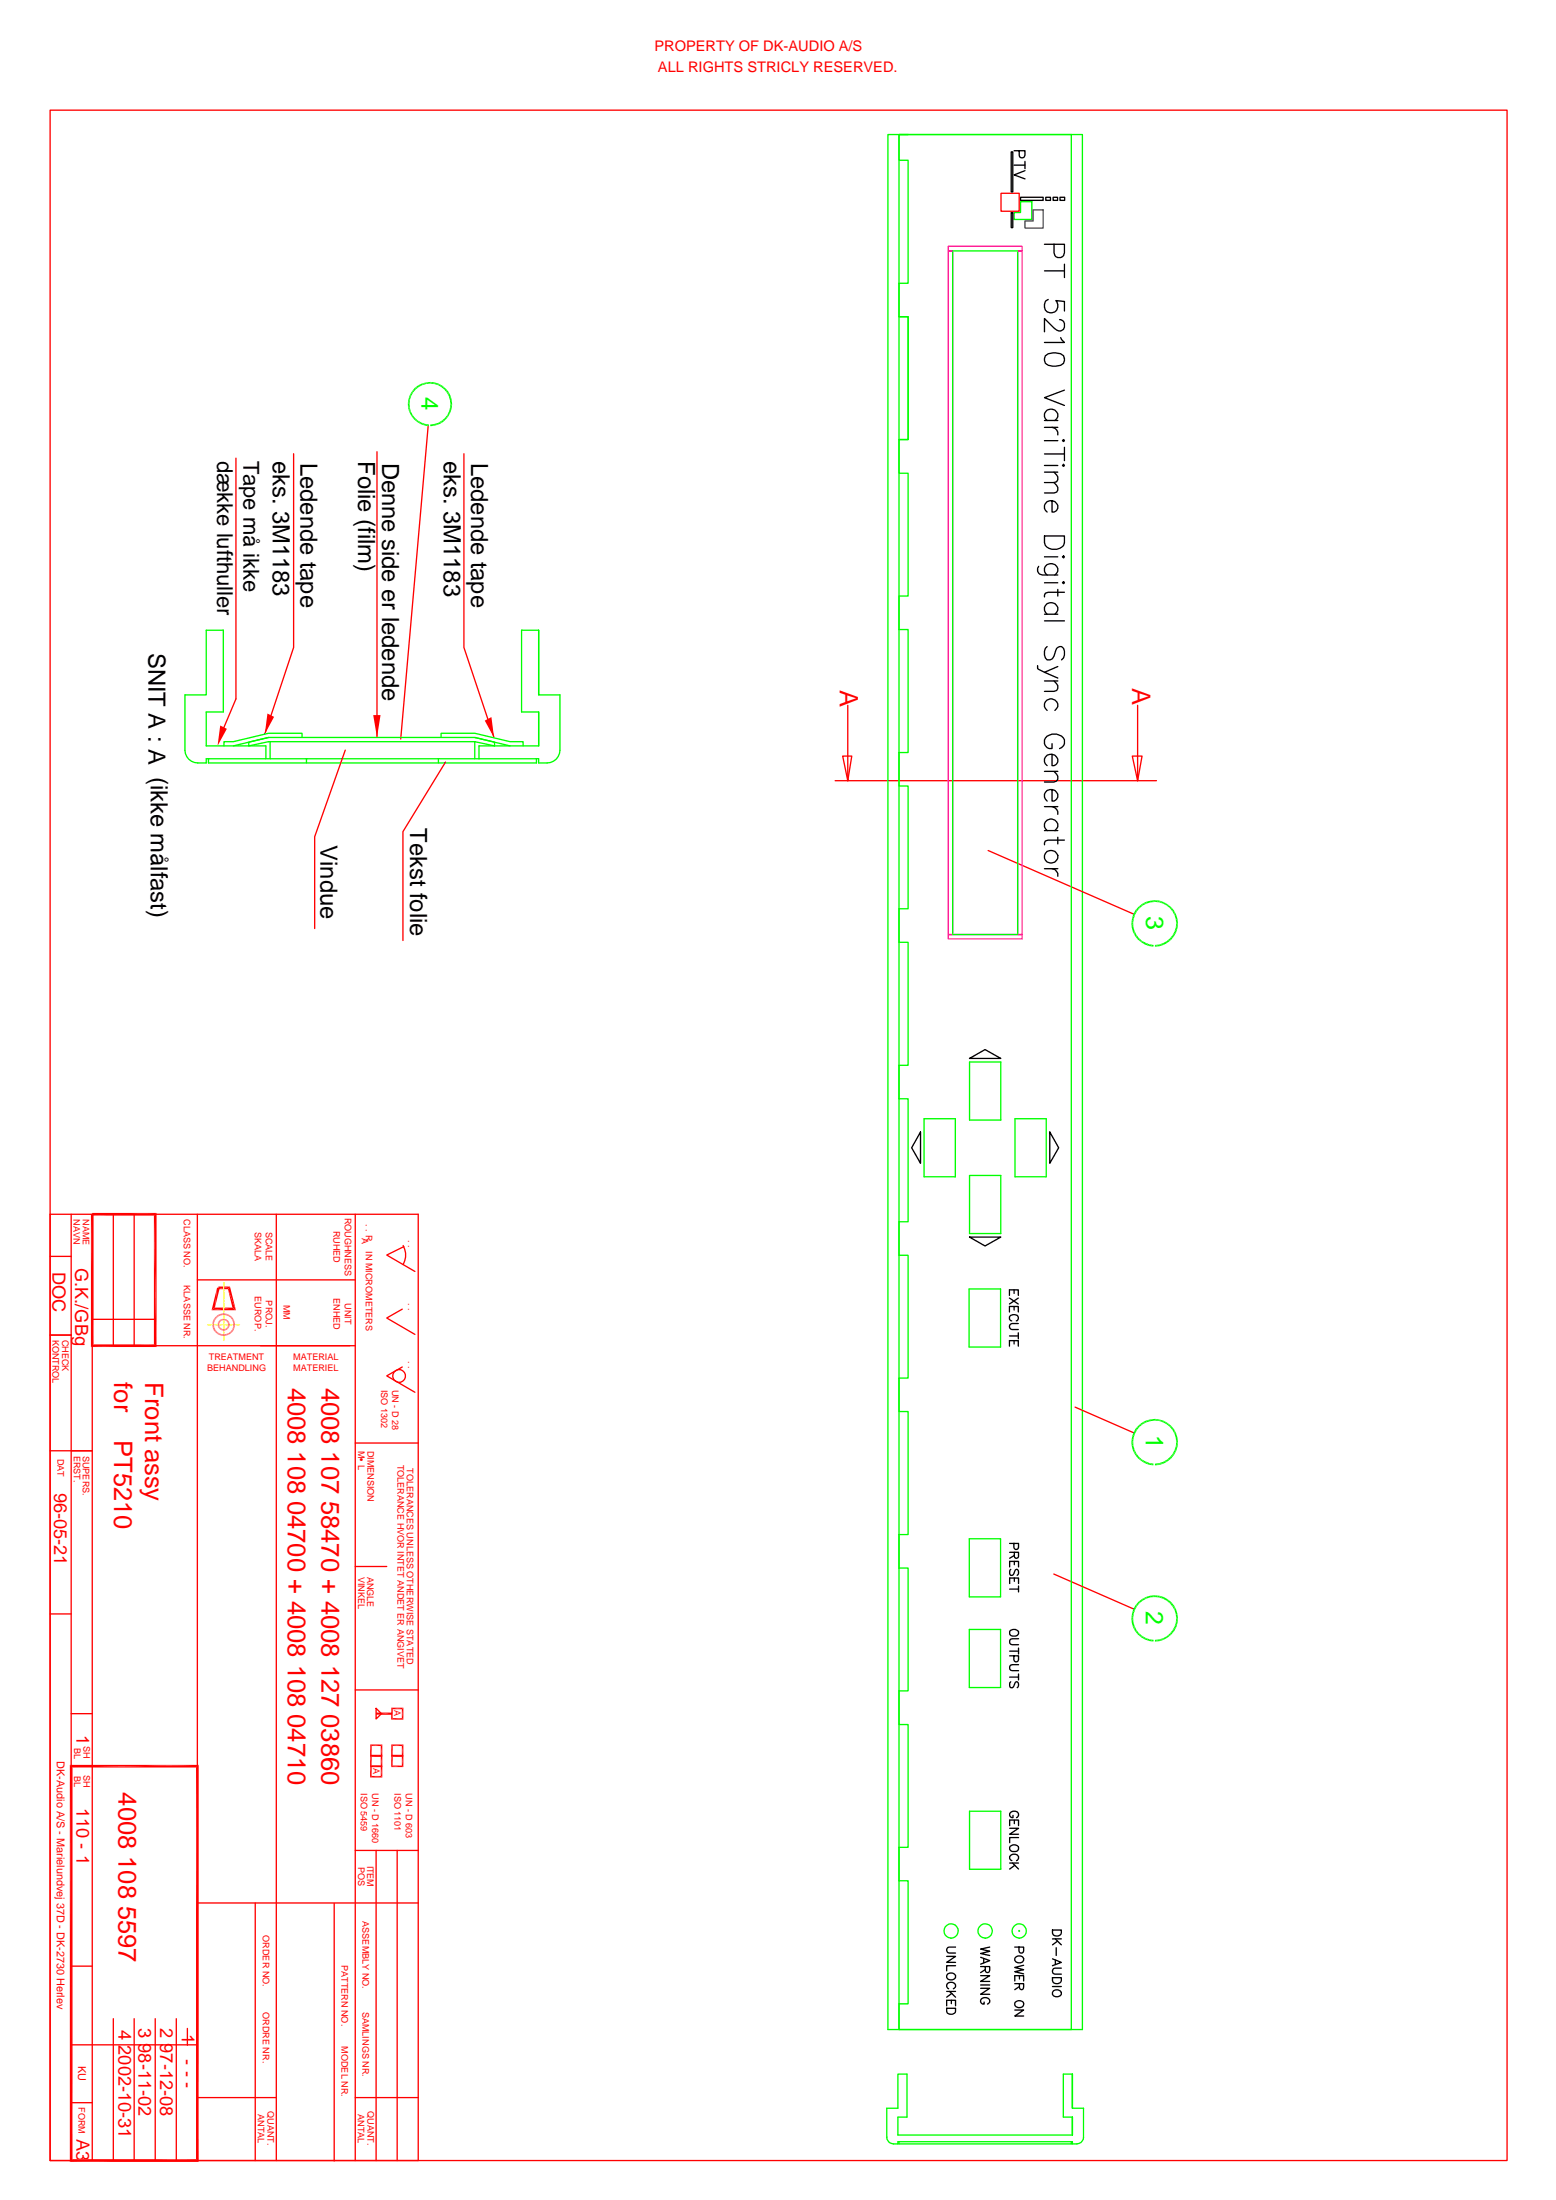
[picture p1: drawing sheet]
<svg xmlns="http://www.w3.org/2000/svg" width="297mm" height="420mm" viewBox="0 0 297 420" stroke-linecap="round" stroke-linejoin="round" font-family="sans-serif">
<g fill="none" stroke="#f00" stroke-width=".25">
<path d="M9.6 231.9v180.7M37.7 231.9v180.7M67.8 231.9v180.7M77 237.9a3.7 3.7 0 0 1 0 3.6M77.1 238.1l-3.3 1.6 5.4 3.1M9.6 255h4M17.6 257h50.2M17.6 252h12M76.8 250l-3 1.7 5.4 3.1M13.6 277.1h4M75.1 263.4a1.22 1.22 0 0 1 1-1.8 1.22 1.22 0 0 1 1.2 1.7 1.22 1.22 0 0 1-2.1 .2M76.8 261.1l-3 1.7 5.4 3.1"/>
<path d="M67.8 299.2h6M13.6 390.5h24.1"/>
</g>
<path d="M74.7 328.3h2.3M74.8 326.1v2.3" fill="none" stroke="#f00" stroke-width=".3"/>
<path d="M74.7 326.1l.3 .3v1.7z" fill="#f00"/>
<path d="M74.7 326.3h2.3M76.9 326.1v2.3" fill="none" stroke="#f00" stroke-width=".3"/>
<path d="M76.7 326.4l.3 2-.3-.3z" fill="#f00"/>
<path d="M74.7 335.3h2.3" fill="none" stroke="#f00" stroke-width=".34"/>
<path d="M74.7 333.3h2.3M76.9 333.2v2.3" fill="none" stroke="#f00" stroke-width=".3"/>
<path d="M74.7 333.2l.3 .3v1.7z" fill="#f00"/>
<path d="M74.7 337.3h2.3M74.8 333.2v2.3" fill="none" stroke="#f00" stroke-width=".3"/>
<path d="M76.7 335.5l.3 2-.3-.3z" fill="#f00"/>
<path d="M70.7 337.3h2.3M74.8 335.2v2.3M76.9 335.2v2.3" fill="none" stroke="#f00" stroke-width=".3"/>
<path d="M74.7 335.3h2.3" fill="none" stroke="#f00" stroke-width=".34"/>
<path d="M72.7 335.5l.3 2-.3-.3z" fill="#f00"/>
<path d="M70.7 333.3h2.3M70.8 335.2v2.3M72.8 333.2v4.3" fill="none" stroke="#f00" stroke-width=".3"/>
<path d="M70.7 335.3h2.3" fill="none" stroke="#f00" stroke-width=".34"/>
<path d="M70.7 333.2l.3 .3v1.7z" fill="#f00"/>
<path d="M70.7 339.3h2.3M70.8 333.2v2.3M70.8 337.2v2.3" fill="none" stroke="#f00" stroke-width=".3"/>
<path d="M70.7 337.2l.3 .3v1.7z" fill="#f00"/>
<path d="M70.7 337.3h2.3M72.8 337.2v2.3" fill="none" stroke="#f00" stroke-width=".3"/>
<path d="M72.7 337.5l.3 2-.3-.3z" fill="#f00"/>
<path d="M71.8 327.3h3" fill="none" stroke="#f00" stroke-width=".42"/>
<g fill="none" stroke="#f00" stroke-width=".25">
<path d="M9.6 231.9h70.2v180.7h-70.2M21.6 231.9v25.1M25.6 231.9v25.1M37.7 244.4h30.1M67.8 275.6h12M67.8 322.7h12M71.8 326.3l1 1-1 1zM67.8 353.4h12M71.8 353.4v59.2M75.8 353.4v59.2M37.7 363.4h42.1M48.7 363.4v49.2"/>
<path d="M63.8 363.5v49.2M37.7 400.6h15M67.8 400.6h12"/>
</g>
<g fill="#f00">
<path d="M17.4 231.9h.5v24.9z"/>
<path d="M17.4 231.9l.5 24.9-.5 .5z"/>
<path d="M17.9 256.8h11.5l-12 .5z"/>
<path d="M17.4 257.3l12-.5 .5 .5z"/>
<path d="M29.4 232.2l.5 25.1-.5-.5z"/>
<path d="M29.4 232.2l.5-.6v25.7z"/>
<path d="M17.6 232.2l12.3-.6-.5 .6z"/>
<path d="M17.6 231.6h12.3l-12.3 .6z"/>
<path d="M41.4 245.9l.6 .1-1 3.7z"/>
<path d="M41.4 245.9l-.4 3.8-.6 .5z"/>
<path d="M40.4 250.2l.6-.5h3.4z"/>
<path d="M40.4 250.2l4-.5 .6 .5z"/>
<path d="M43.5 246.2l1.5 4-.6-.5z"/>
<path d="M43.9 245.7l1.1 4.5-1.5-4z"/>
<path d="M41.7 246.2l2.2-.5-.4 .5z"/>
<path d="M41.7 245.7h2.2l-2.2 .5z"/>
</g>
<g fill="none" stroke="#ff0" stroke-width=".25">
<path d="M39.7 253h.6M40.6 253h.2M41.1 253h1.2M42.6 253h.2M42.7 254.8v1.2M42.7 244.9v1.2M42.7 246.3v.3M42.7 246.8v1.3M42.7 248.3v.3M42.7 248.8v1.3M42.7 250.4v.2M42.7 250.9v1.2"/>
<path d="M42.7 252.3v.3M42.7 252.9v1.2M42.7 254.4v.2M43.1 253h1.2M44.6 253h.2M45.1 253h.6"/>
</g>
<path d="M13.6 231.9v180.7M9.6 277.1h8M9.6 308.2h4M13.6 337.3h4" fill="none" stroke="#f00" stroke-width=".25"/>
<g fill="#dd6e6e">
<path d="M42.7 254.8l.6 .3h-.6z"/>
<path d="M42.7 254.8h.5l.1 .3z"/>
<path d="M43.2 254.8h.6l-.5 .3z"/>
<path d="M43.2 254.8l.4-.2 .2 .2z"/>
<path d="M43.6 254.6l.6-.1-.4 .3z"/>
<path d="M43.6 254.6l.4-.3 .2 .2z"/>
<path d="M44 254.3l.6-.2-.4 .4z"/>
<path d="M44.3 253.9l.3 .2-.6 .2z"/>
<path d="M44.3 253.9l.5-.4-.2 .6z"/>
<path d="M44.5 253.4l.3 .1-.5 .4z"/>
<path d="M44.9 253l-.1 .5-.3-.1z"/>
<path d="M44.5 253h.4l-.4 .4z"/>
<path d="M44.8 252.4l.1 .6h-.4z"/>
<path d="M44.5 252.5l.3-.1-.3 .6z"/>
<path d="M44.6 251.9l.2 .5-.3 .1z"/>
<path d="M44.3 252.1l.3-.2-.1 .6z"/>
<path d="M44.2 251.5l.4 .4-.3 .2z"/>
<path d="M44.2 251.5l.1 .6-.3-.4z"/>
<path d="M43.8 251.1l.4 .4-.2 .2z"/>
<path d="M43.8 251.1l.2 .6-.4-.3z"/>
<path d="M43.3 250.9l.5 .2-.2 .3z"/>
<path d="M43.3 250.9l.3 .5-.4-.2z"/>
<path d="M42.7 250.8l.6 .1-.1 .3z"/>
<path d="M42.7 250.8l.5 .4-.5-.1z"/>
<path d="M42.1 250.9l.6-.1v.3z"/>
<path d="M42.1 250.9l.6 .2-.5 .1z"/>
<path d="M41.6 251.1l.5-.2 .1 .3z"/>
<path d="M41.6 251.1l.6 .1-.4 .2z"/>
<path d="M41.2 251.5l.4-.4 .2 .3z"/>
<path d="M41.2 251.5l.6-.1-.4 .3z"/>
<path d="M41.2 251.5l.2 .2-.6 .2z"/>
<path d="M40.8 251.9l.6-.2-.3 .4z"/>
<path d="M40.8 251.9l.3 .2-.5 .3z"/>
<path d="M40.6 252.4l.5-.3-.2 .4z"/>
<path d="M40.6 252.4l.3 .1-.3 .5z"/>
<path d="M40.9 252.5v.5h-.3z"/>
<path d="M40.6 253h.3l-.3 .5z"/>
<path d="M40.9 253v.4l-.3 .1z"/>
<path d="M40.6 253.5l.3-.1-.1 .7z"/>
<path d="M40.9 253.4l.2 .5-.3 .2z"/>
<path d="M40.8 254.1l.3-.2 .1 .6z"/>
<path d="M41.1 253.9l.3 .4-.2 .2z"/>
<path d="M41.4 254.3l.2 .5-.4-.3z"/>
<path d="M41.4 254.3l.4 .3-.2 .2z"/>
<path d="M41.8 254.6l.3 .5-.5-.3z"/>
<path d="M41.8 254.6l.4 .2-.1 .3z"/>
<path d="M42.2 254.8l.5 .3h-.6z"/>
<path d="M42.2 254.8h.5v.3z"/>
<path d="M42.7 253.8l.4 .2-.4 .1z"/>
<path d="M42.7 253.8h.3l.1 .2z"/>
<path d="M43 253.8h.5l-.4 .2z"/>
<path d="M43 253.8l.3-.2 .2 .2z"/>
<path d="M43.3 253.6l.5-.2-.3 .4z"/>
<path d="M43.5 253.3l.3 .1-.5 .2z"/>
<path d="M43.5 253.3l.4-.3-.1 .4z"/>
<path d="M43.6 253h.3l-.4 .3z"/>
<path d="M43.8 252.6l.1 .4h-.3z"/>
<path d="M43.5 252.6h.3l-.2 .4z"/>
<path d="M43.5 252.2l.3 .4h-.3z"/>
<path d="M43.5 252.2v.4l-.2-.2z"/>
<path d="M43.1 251.9l.4 .3-.2 .2z"/>
<path d="M43.1 251.9l.2 .5-.3-.2z"/>
<path d="M42.7 251.8l.4 .1-.1 .3z"/>
<path d="M42.7 251.8l.3 .4-.3-.1z"/>
<path d="M42.2 251.9l.5-.1v.3z"/>
<path d="M42.2 251.9l.5 .2-.3 .1z"/>
<path d="M41.9 252.2l.3-.3 .2 .3z"/>
<path d="M41.9 252.2h.5l-.3 .2z"/>
<path d="M41.9 252.2l.2 .2-.5 .2z"/>
<path d="M41.6 252.6l.5-.2-.2 .2z"/>
<path d="M41.6 252.6h.3l-.4 .4z"/>
<path d="M41.5 253l.4-.4-.1 .4z"/>
<path d="M41.5 253h.3l-.2 .4z"/>
<path d="M41.8 253l.1 .3-.3 .1z"/>
<path d="M41.6 253.4l.3-.1v.5z"/>
<path d="M41.9 253.3l.2 .3-.2 .2z"/>
<path d="M42.1 253.6l.1 .4-.3-.2z"/>
<path d="M42.1 253.6l.3 .2-.2 .2z"/>
<path d="M42.4 253.8l.3 .3-.5-.1z"/>
<path d="M42.4 253.8h.3v.3z"/>
</g>
<path d="M9.6 239.9h4M9.6 255h4M13.6 327.3h4M13.6 375.5h4M21.6 385.5v27.1M25.6 385.5v27.1M29.6 385.5v27.1M33.7 385.5v27.1M13.6 401.6h4" fill="none" stroke="#f00" stroke-width=".25"/>
<g fill="#f00">
<path d="M13.3 412.9l.5-.5h23.6z"/>
<path d="M13.3 412.9l24.1-.5 .5 .5z"/>
<path d="M37.4 337.6l.5 75.3-.5-.5z"/>
<path d="M37.9 337.1v75.8l-.5-75.3z"/>
<path d="M13.8 337.6l24.1-.5-.5 .5z"/>
<path d="M13.3 337.1h24.6l-24.1 .5z"/>
<path d="M13.3 337.1l.5 .5v74.8z"/>
<path d="M13.3 337.1l.5 75.3-.5 .5z"/>
</g>
<path d="M9.6 21h278.1v391.6h-278.1zM56 86.7v37l-5.5 16.5M81.7 81.2l-5.2 59.9M88.6 86.7v37l5.7 17.2M17.6 231.9v180.7M52.7 231.9v180.7" fill="none" stroke="#f00" stroke-width=".25"/>
<g fill="#0f0">
<path d="M82.1 81.1l.8 .2-.8 .1z"/>
<path d="M82.1 81.1l.7-.1 .1 .3z"/>
<path d="M82.8 81l.9 .1-.8 .2z"/>
<path d="M82.8 81l.8-.2 .1 .3z"/>
<path d="M83.6 80.8l.9-.1-.8 .4z"/>
<path d="M83.6 80.8l.6-.4 .3 .3z"/>
<path d="M84.2 80.4l.9-.3-.6 .6z"/>
<path d="M84.2 80.4l.6-.5 .3 .2z"/>
<path d="M84.8 79.9l.8-.4-.5 .6z"/>
<path d="M85.3 79.3l.3 .2-.8 .4z"/>
<path d="M85.3 79.3l.7-.5-.4 .7z"/>
<path d="M85.7 78.7l.3 .1-.7 .5z"/>
<path d="M86.2 78l-.2 .8-.3-.1z"/>
<path d="M85.9 77.9l.3 .1-.5 .7z"/>
<path d="M86.3 77.2l-.1 .8-.3-.1z"/>
<path d="M86 77.2h.3l-.4 .7z"/>
<path d="M86.2 76.4l.1 .8h-.3z"/>
<path d="M85.9 76.5l.3-.1-.2 .8z"/>
<path d="M86 75.6l.2 .8-.3 .1z"/>
<path d="M85.7 75.7l.3-.1-.1 .9z"/>
<path d="M85.6 74.8l.4 .8-.3 .1z"/>
<path d="M85.3 75.1l.3-.3 .1 .9z"/>
<path d="M85.1 74.2l.5 .6-.3 .3z"/>
<path d="M85.1 74.2l.2 .9-.4-.6z"/>
<path d="M84.5 73.7l.6 .5-.2 .3z"/>
<path d="M84.5 73.7l.4 .8-.6-.5z"/>
<path d="M83.8 73.3l.7 .4-.2 .3z"/>
<path d="M83.8 73.3l.5 .7-.6-.4z"/>
<path d="M83 73l.8 .3-.1 .3z"/>
<path d="M83 73l.7 .6-.8-.2z"/>
<path d="M82.2 72.9l.8 .1-.1 .4z"/>
<path d="M82.2 72.9l.7 .5-.7-.1z"/>
<path d="M81.4 73l.8-.1v.4z"/>
<path d="M81.4 73l.8 .3h-.8z"/>
<path d="M80.6 73.2l.8-.2v.3z"/>
<path d="M80.6 73.2l.8 .1-.7 .2z"/>
<path d="M79.8 73.6l.8-.4 .1 .3z"/>
<path d="M79.8 73.6l.9-.1-.7 .4z"/>
<path d="M79.2 74.1l.6-.5 .2 .3z"/>
<path d="M79.2 74.1l.8-.2-.6 .4z"/>
<path d="M79.2 74.1l.2 .2-.7 .4z"/>
<path d="M78.7 74.7l.7-.4-.5 .6z"/>
<path d="M78.7 74.7l.2 .2-.7 .5z"/>
<path d="M78.2 75.4l.7-.5-.4 .7z"/>
<path d="M78.2 75.4l.3 .2-.5 .6z"/>
<path d="M78.5 75.6l-.2 .7-.3-.1z"/>
<path d="M78 76.2l.3 .1-.4 .7z"/>
<path d="M78.3 76.3l-.1 .7h-.3z"/>
<path d="M77.9 77h.3l-.3 .9z"/>
<path d="M78.2 77v.8l-.3 .1z"/>
<path d="M77.9 77.9l.3-.1-.1 .8z"/>
<path d="M78.2 77.8l.2 .7-.3 .1z"/>
<path d="M78.1 78.6l.3-.1 .1 .9z"/>
<path d="M78.4 78.5l.3 .7-.2 .2z"/>
<path d="M78.5 79.4l.2-.2 .3 .8z"/>
<path d="M78.7 79.2l.5 .6-.2 .2z"/>
<path d="M79 80l.2-.2 .4 .8z"/>
<path d="M79.2 79.8l.6 .5-.2 .3z"/>
<path d="M79.8 80.3l.5 .7-.7-.4z"/>
<path d="M79.8 80.3l.6 .4-.1 .3z"/>
<path d="M80.4 80.7l.7 .6-.8-.3z"/>
<path d="M80.4 80.7l.7 .2v.4z"/>
<path d="M81.1 80.9l.8 .5-.8-.1z"/>
<path d="M81.1 80.9l.8 .2v.3z"/>
</g>
<path d="M51.1 136.3l1.2 .6-1.8 3.3z" fill="#f00"/>
<path d="M102.8 120.4v12.3h4.1v10.6a2.46 2.46 0 0 1-2.5 2.4h-1.6v-.8h-63.4v.8a3.4 3.4 0 0 1-3.8-1.2l-.3-1.2v-10.6h4.1v-12.3h3.2v15.6h-3.2v6.5h11.4M102.8 120.4v12.3M102.8 120.4h-3.2v15.6h3.2v6.5h-11.4M39.8 144.9v.8h62.6v-.8M51.3 141.6h39.3M58.5 144.9v.8M83.7 144.9v.8" fill="none" stroke="#0f0" stroke-width=".25"/>
<path d="M72 86.3v54.5" fill="none" stroke="#f00" stroke-width=".25"/>
<g fill="#f00">
<path d="M71.2 136.6h1.4l-.6 4.2z"/>
<path d="M92.5 137.6l1.3-.7 .5 4z"/>
</g>
<path d="M45 87.5v46M161.8 134.7v14.4M217.2 134.7v14.4M65.9 143.3l-5.8 16.5v17.5M85 145.5l-8.1 13.3v20.8M159.4 149.1h61.4M160.9 144.4h1.7l-.8 4.7zM216.2 144.4h1.8l-.8 4.7z" fill="none" stroke="#f00" stroke-width=".25"/>
<path d="M50.8 142.5v2.4M51.3 141.6l-3.8 .9v-.8l3.8-.9h39.3l3.8 .9v.8l-3.8-.9v3.3M51.3 140.8l-6.8 1.7M51.6 141.6v3.3M57.7 140.8v-.8h-6.4l-6.8 1.6h-1.7v.9M84.2 140.8v-.8h6.4l6.8 1.6h2.5v.9M90.6 140.8l6.8 1.7M91.4 142.5v2.4" fill="none" stroke="#0f0" stroke-width=".25"/>
<path d="M42 138.6l1.3 .6-1.8 3.3z" fill="#f00"/>
<path d="M45 133.5l-2.5 5.9M188.6 162.4l27.9 12.2M35.8 387.4v3.2" fill="none" stroke="#f00" stroke-width=".25"/>
<path d="M171.6 25.7v361.9M169.5 387.6v-361.9h37.1v361.9" fill="none" stroke="#0f0" stroke-width=".25"/>
<g fill="#0f0">
<path d="M220.5 180.5l.8 .2-.8 .1z"/>
<path d="M220.5 180.5l.7-.1 .1 .3z"/>
<path d="M221.2 180.4l.9 .1-.8 .2z"/>
<path d="M221.2 180.4l.8-.3 .1 .4z"/>
<path d="M222 180.1l.9-.1-.8 .5z"/>
<path d="M222 180.1l.7-.4 .2 .3z"/>
<path d="M222.7 179.7l.9-.2-.7 .5z"/>
<path d="M222.7 179.7l.6-.5 .3 .3z"/>
<path d="M223.3 179.2l.8-.4-.5 .7z"/>
<path d="M223.8 178.6l.3 .2-.8 .4z"/>
<path d="M223.8 178.6l.7-.5-.4 .7z"/>
<path d="M224.2 177.9l.3 .2-.7 .5z"/>
<path d="M224.8 177.2l-.3 .9-.3-.2z"/>
<path d="M224.5 177.2h.3l-.6 .7z"/>
<path d="M224.9 176.4l-.1 .8h-.3z"/>
<path d="M224.5 176.4h.4l-.4 .8z"/>
<path d="M224.8 175.5l.1 .9h-.4z"/>
<path d="M224.5 175.6l.3-.1-.3 .9z"/>
<path d="M224.5 174.7l.3 .8-.3 .1z"/>
<path d="M224.2 174.8l.3-.1v.9z"/>
<path d="M224.2 173.9l.3 .8-.3 .1z"/>
<path d="M223.9 174.1l.3-.2v.9z"/>
<path d="M223.6 173.3l.6 .6-.3 .2z"/>
<path d="M223.4 173.5l.2-.2 .3 .8z"/>
<path d="M222.9 172.7l.7 .6-.2 .2z"/>
<path d="M222.9 172.7l.5 .8-.6-.5z"/>
<path d="M222.2 172.3l.7 .4-.1 .3z"/>
<path d="M222.2 172.3l.6 .7-.8-.4z"/>
<path d="M221.4 172l.8 .3-.2 .3z"/>
<path d="M221.4 172l.6 .6-.7-.3z"/>
<path d="M220.5 171.9l.9 .1-.1 .3z"/>
<path d="M220.5 171.9l.8 .4h-.8z"/>
<path d="M219.7 172l.8-.1v.4z"/>
<path d="M219.7 172l.8 .3h-.8z"/>
<path d="M218.8 172.2l.9-.2v.3z"/>
<path d="M218.8 172.2l.9 .1-.8 .3z"/>
<path d="M218.1 172.6l.7-.4 .1 .4z"/>
<path d="M218.1 172.6h.8l-.7 .3z"/>
<path d="M217.4 173.1l.7-.5 .1 .3z"/>
<path d="M217.4 173.1l.8-.2-.6 .5z"/>
<path d="M217.4 173.1l.2 .3-.8 .4z"/>
<path d="M216.8 173.8l.8-.4-.5 .6z"/>
<path d="M216.8 173.8l.3 .2-.7 .5z"/>
<path d="M216.4 174.5l.7-.5-.4 .7z"/>
<path d="M216.4 174.5l.3 .2-.6 .6z"/>
<path d="M216.7 174.7l-.2 .7-.4-.1z"/>
<path d="M216.1 175.3l.4 .1-.5 .8z"/>
<path d="M216.5 175.4l-.2 .8h-.3z"/>
<path d="M216 176.2h.3l-.3 .8z"/>
<path d="M216.3 176.2l.1 .8h-.4z"/>
<path d="M216 177h.4l-.2 .9z"/>
<path d="M216.4 177l.2 .8-.4 .1z"/>
<path d="M216.2 177.9l.4-.1v.8z"/>
<path d="M216.6 177.8l.3 .7-.3 .1z"/>
<path d="M216.6 178.6l.3-.1 .2 .9z"/>
<path d="M216.9 178.5l.5 .6-.3 .3z"/>
<path d="M217.1 179.4l.3-.3 .4 .8z"/>
<path d="M217.4 179.1l.6 .6-.2 .2z"/>
<path d="M218 179.7l.5 .7-.7-.5z"/>
<path d="M218 179.7l.7 .3-.2 .4z"/>
<path d="M218.7 180l.6 .7-.8-.3z"/>
<path d="M218.7 180l.7 .3-.1 .4z"/>
<path d="M219.4 180.3l.8 .5-.9-.1z"/>
<path d="M219.4 180.3l.8 .2v.3z"/>
</g>
<path d="M205.2 268.7l11.3 5" fill="none" stroke="#f00" stroke-width=".25"/>
<g fill="#0f0">
<path d="M220.5 279.5l.8 .3-.8 .1z"/>
<path d="M220.5 279.5l.7-.1 .1 .4z"/>
<path d="M221.2 279.4l.9 .1-.8 .3z"/>
<path d="M221.2 279.4l.8-.2 .1 .3z"/>
<path d="M222 279.2l.9-.1-.8 .4z"/>
<path d="M222 279.2l.7-.4 .2 .3z"/>
<path d="M222.7 278.8l.9-.2-.7 .5z"/>
<path d="M222.7 278.8l.6-.5 .3 .3z"/>
<path d="M223.3 278.3l.8-.4-.5 .7z"/>
<path d="M223.8 277.7l.3 .2-.8 .4z"/>
<path d="M223.8 277.7l.7-.6-.4 .8z"/>
<path d="M224.2 277l.3 .1-.7 .6z"/>
<path d="M224.8 276.3l-.3 .8-.3-.1z"/>
<path d="M224.5 276.2l.3 .1-.6 .7z"/>
<path d="M224.9 275.5l-.1 .8-.3-.1z"/>
<path d="M224.5 275.5h.4l-.4 .7z"/>
<path d="M224.8 274.6l.1 .9h-.4z"/>
<path d="M224.5 274.7l.3-.1-.3 .9z"/>
<path d="M224.5 273.8l.3 .8-.3 .1z"/>
<path d="M224.2 273.9l.3-.1v.9z"/>
<path d="M224.2 273l.3 .8-.3 .1z"/>
<path d="M223.9 273.2l.3-.2v.9z"/>
<path d="M223.6 272.3l.6 .7-.3 .2z"/>
<path d="M223.4 272.5l.2-.2 .3 .9z"/>
<path d="M222.9 271.8l.7 .5-.2 .2z"/>
<path d="M222.9 271.8l.5 .7-.6-.5z"/>
<path d="M222.2 271.4l.7 .4-.1 .2z"/>
<path d="M222.2 271.4l.6 .6-.8-.3z"/>
<path d="M221.4 271.1l.8 .3-.2 .3z"/>
<path d="M221.4 271.1l.6 .6-.7-.3z"/>
<path d="M220.5 271l.9 .1-.1 .3z"/>
<path d="M220.5 271l.8 .4-.8-.1z"/>
<path d="M219.7 271.1l.8-.1v.3z"/>
<path d="M219.7 271.1l.8 .2-.8 .1z"/>
<path d="M218.8 271.3l.9-.2v.3z"/>
<path d="M218.8 271.3l.9 .1-.8 .2z"/>
<path d="M218.1 271.7l.7-.4 .1 .3z"/>
<path d="M218.1 271.7l.8-.1-.7 .3z"/>
<path d="M217.4 272.2l.7-.5 .1 .2z"/>
<path d="M217.4 272.2l.8-.3-.6 .6z"/>
<path d="M217.4 272.2l.2 .3-.8 .3z"/>
<path d="M216.8 272.8l.8-.3-.5 .5z"/>
<path d="M216.8 272.8l.3 .2-.7 .6z"/>
<path d="M216.4 273.6l.7-.6-.4 .7z"/>
<path d="M216.4 273.6l.3 .1-.6 .7z"/>
<path d="M216.7 273.7l-.2 .8-.4-.1z"/>
<path d="M216.1 274.4l.4 .1-.5 .8z"/>
<path d="M216.5 274.5l-.2 .8h-.3z"/>
<path d="M216 275.3h.3l-.3 .8z"/>
<path d="M216.3 275.3l.1 .8h-.4z"/>
<path d="M216 276.1h.4l-.2 .8z"/>
<path d="M216.4 276.1l.2 .7-.4 .1z"/>
<path d="M216.2 276.9l.4-.1v.9z"/>
<path d="M216.6 276.8l.3 .7-.3 .2z"/>
<path d="M216.6 277.7l.3-.2 .2 .9z"/>
<path d="M216.9 277.5l.5 .7-.3 .2z"/>
<path d="M217.1 278.4l.3-.2 .4 .8z"/>
<path d="M217.4 278.2l.6 .5-.2 .3z"/>
<path d="M218 278.7l.5 .7-.7-.4z"/>
<path d="M218 278.7l.7 .4-.2 .3z"/>
<path d="M218.7 279.1l.6 .6-.8-.3z"/>
<path d="M218.7 279.1l.7 .3-.1 .3z"/>
<path d="M219.4 279.4l.8 .5-.9-.2z"/>
<path d="M219.4 279.4l.8 .1v.4z"/>
</g>
<path d="M201.2 300.6l15.3 6.7" fill="none" stroke="#f00" stroke-width=".25"/>
<g fill="#0f0">
<path d="M220.5 313.2l.8 .2-.8 .1z"/>
<path d="M220.5 313.2l.7-.1 .1 .3z"/>
<path d="M221.2 313.1l.9 .1-.8 .2z"/>
<path d="M221.2 313.1l.8-.2 .1 .3z"/>
<path d="M222 312.9l.9-.1-.8 .4z"/>
<path d="M222 312.9l.7-.4 .2 .3z"/>
<path d="M222.7 312.5l.9-.3-.7 .6z"/>
<path d="M222.7 312.5l.6-.5 .3 .2z"/>
<path d="M223.3 312l.8-.4-.5 .6z"/>
<path d="M223.8 311.4l.3 .2-.8 .4z"/>
<path d="M223.8 311.4l.7-.6-.4 .8z"/>
<path d="M224.2 310.7l.3 .1-.7 .6z"/>
<path d="M224.8 310l-.3 .8-.3-.1z"/>
<path d="M224.5 309.9l.3 .1-.6 .7z"/>
<path d="M224.9 309.1l-.1 .9-.3-.1z"/>
<path d="M224.5 309.1h.4l-.4 .8z"/>
<path d="M224.8 308.3l.1 .8h-.4z"/>
<path d="M224.5 308.3h.3l-.3 .8z"/>
<path d="M224.5 307.4l.3 .9h-.3z"/>
<path d="M224.2 307.6l.3-.2v.9z"/>
<path d="M224.2 306.7l.3 .7-.3 .2z"/>
<path d="M223.9 306.9l.3-.2v.9z"/>
<path d="M223.6 306l.6 .7-.3 .2z"/>
<path d="M223.4 306.2l.2-.2 .3 .9z"/>
<path d="M222.9 305.4l.7 .6-.2 .2z"/>
<path d="M222.9 305.4l.5 .8-.6-.5z"/>
<path d="M222.2 305l.7 .4-.1 .3z"/>
<path d="M222.2 305l.6 .7-.8-.3z"/>
<path d="M221.4 304.8l.8 .2-.2 .4z"/>
<path d="M221.4 304.8l.6 .6-.7-.3z"/>
<path d="M220.5 304.7l.9 .1-.1 .3z"/>
<path d="M220.5 304.7l.8 .4-.8-.1z"/>
<path d="M219.7 304.7h.8v.3z"/>
<path d="M219.7 304.7l.8 .3-.8 .1z"/>
<path d="M218.8 305l.9-.3v.4z"/>
<path d="M218.8 305l.9 .1-.8 .2z"/>
<path d="M218.1 305.4l.7-.4 .1 .3z"/>
<path d="M218.1 305.4l.8-.1-.7 .3z"/>
<path d="M217.4 305.9l.7-.5 .1 .2z"/>
<path d="M217.4 305.9l.8-.3-.6 .5z"/>
<path d="M217.4 305.9l.2 .2-.8 .4z"/>
<path d="M216.8 306.5l.8-.4-.5 .6z"/>
<path d="M216.8 306.5l.3 .2-.7 .6z"/>
<path d="M216.4 307.3l.7-.6-.4 .7z"/>
<path d="M216.4 307.3l.3 .1-.6 .7z"/>
<path d="M216.7 307.4l-.2 .7h-.4z"/>
<path d="M216.1 308.1h.4l-.5 .8z"/>
<path d="M216.5 308.1l-.2 .8h-.3z"/>
<path d="M216 308.9h.3l-.3 .9z"/>
<path d="M216.3 308.9l.1 .9h-.4z"/>
<path d="M216 309.8h.4l-.2 .8z"/>
<path d="M216.4 309.8l.2 .7-.4 .1z"/>
<path d="M216.2 310.6l.4-.1v.9z"/>
<path d="M216.6 310.5l.3 .7-.3 .2z"/>
<path d="M216.6 311.4l.3-.2 .2 .9z"/>
<path d="M216.9 311.2l.5 .7-.3 .2z"/>
<path d="M217.1 312.1l.3-.2 .4 .8z"/>
<path d="M217.4 311.9l.6 .5-.2 .3z"/>
<path d="M218 312.4l.5 .7-.7-.4z"/>
<path d="M218 312.4l.7 .4-.2 .3z"/>
<path d="M218.7 312.8l.6 .6-.8-.3z"/>
<path d="M218.7 312.8l.7 .3-.1 .3z"/>
<path d="M219.4 313.1l.8 .4-.9-.1z"/>
<path d="M219.4 313.1l.8 .1v.3z"/>
</g>
<g fill="none" stroke="#0f0" stroke-width=".25">
<path d="M171.6 25.7h32.9v361.9h-32.9v-4.9h1.8v-23.5h-1.8v-6.4h1.8v-23.4h-1.8v-6.5h1.8v-23.4h-1.8v-6.4h1.8v-23.5h-1.8v-6.4h1.8v-23.5h-1.8v-6.4h1.8v-23.5h-1.8v-6.3h1.8v-23.5h-1.8v-6.4h1.8v-23.5h-1.8v-6.4h1.8v-23.5h-1.8v-6.4h1.8v-23.4h-1.8v-6.5h1.8v-23.4h-1.8M173.4 25.7h-1.8v4.9h1.8v23.5h-1.8v6.4h1.8v23.4h-1.8M194.8 38.5h2.2v3.4h-3.4v-1.3h1.2zM181.9 47.9h12.4v130.6h-12.4zM176.4 213.7h6v11h-6zM185.1 202.8h6v11.1h-6zM193.8 213.7h5.9v11h-5.9zM185.1 224.5h6v11.1h-6zM185 246.2h6v11.1h-6zM185 293.9h6v11.1h-6zM185 311.2h6v11.1h-6zM185.1 345.9h6v11.1h-6z"/>
<path d="M181.5 370.1a1.37 1.37 0 0 1-1.1-2 1.37 1.37 0 0 1 2.3-.2 1.37 1.37 0 0 1-.7 2.2l-.4 .1M188 370.1a1.37 1.37 0 0 1-1.2-1.8 1.37 1.37 0 0 1 2.1-.6 1.37 1.37 0 0 1 0 2.2l-.8 .3M194.5 370.1a1.37 1.37 0 0 1-1.1-2 1.37 1.37 0 0 1 2.3-.2 1.37 1.37 0 0 1-.7 2.2l-.4 .1M194.5 368.8h.1M194.6 368.7v.2M169.5 387.6h37.1M204.7 396.1h-1.7v8.2h1.7M171.6 409v.4h32.9v-.4M204.7 402.6h2.1v5.6a1.34 1.34 0 0 1-1.2 1.2h-.9v-.4h-33.3v.4a1.77 1.77 0 0 1-2.1-.8v-6h2.1v-6.5h1.7v8.2h-1.7v3.5h33.3M204.7 402.6v-6.5v6.5M204.7 407.8v-3.5v3.5"/>
</g>
<g fill="none" stroke="#000" stroke-width=".25">
<path d="M193 29h.3v7.7h-.3zM193.6 28.8h2.1l-.2 1.1a.53 .53 0 0 1-.6 .2 .53 .53 0 0 1-.3-.5v-.8M193.6 31.5h2.1M194.8 37.7h4.3v.6h-4.3zM195.7 32.6l-2.1 .8 2.1 .8M195.7 30.8v1.4M199.6 37.7h.9v.6h-.9zM201 37.7h.9v.6h-.9zM202.4 37.7h.8v.6h-.8zM193 40.6h.3v2.9h-.3zM199.4 46.7h3.8v1.6a1 1 0 0 1-1 .9 1 1 0 0 1-1-.9v-1.6M199.4 51.7h3.8"/>
<path d="M200.1 57.2a1.34 1.34 0 0 0-.6 1.9 1.34 1.34 0 0 0 2 .3 1.34 1.34 0 0 0 0-2l1.7 .2v1.8M203.2 50.5v2.5M199.6 67.9a2.95 2.95 0 0 1 3.4 0 1.27 1.27 0 0 1-.5 1.9 3.2 3.2 0 0 1-2.9-.4l-.2-.6zM202.3 61a.95 .95 0 0 1 .9 .8v.7a.96 .96 0 0 1-1.5 .5l-2.3-2.2v2.6M202.5 64.5l.1 .4 .6 .5h-3.8M203.2 74.5l-3.8 1.4 3.8 1.5M199.4 80.3h2.5M199.4 81.6h2.5M199.4 84.2h2.5M199.4 86.7h3.8M199.4 88.9h2.5M199.4 90.2h2.5"/>
<path d="M199.9 80.3a1.24 1.24 0 0 1-.1-1.9 1.24 1.24 0 0 1 1.9 .3 1.06 1.06 0 0 1-.3 1.6M200.8 81.6a1.23 1.23 0 0 1 1.1 1.5M200.8 95.6v2.2a1.05 1.05 0 0 0 1.2-.8 1.05 1.05 0 0 0-.6-1.2 1.24 1.24 0 0 0-1.8 .3 1.24 1.24 0 0 0 .3 1.7M201.2 90.2l.7 .9v.5l-.2 .4-.5 .2h-1.8M201.2 92.2l.7 .9v.5l-.2 .4-.5 .1h-1.8M202.8 84.2l.2-.3 .2 .3-.2 .1zM202.8 88.9l.2-.2 .2 .2-.2 .2zM203.2 85.4v2.6M198.3 108.2a.99 .99 0 0 0-.2 1 .99 .99 0 0 0 .9 .6h2.9M199.4 102.4h3.8v1.2a1.86 1.86 0 0 1-2.4 1.3 1.56 1.56 0 0 1-1.4-1.3zM199.4 106.3h2.5M199.4 111.3h2.5"/>
<path d="M199.4 117.3h2.5M199.4 118.6h3.8M199.9 109.8a1.25 1.25 0 0 1-.1-1.9 1.25 1.25 0 0 1 1.9 .3 1.1 1.1 0 0 1-.3 1.6M199.9 117.3a1.28 1.28 0 0 1 .3-2.2 1.28 1.28 0 0 1 1.7 1.4l-.5 .8M201.9 112.6v1.2M202.8 106.3l.2-.1 .2 .1-.2 .3zM202.8 111.3l.2-.2 .2 .2-.2 .2zM203.2 113.1h-3.1l-.5 .2-.2 .7M198.1 127.1v.6l1.3 .7M199.4 130h2.5M199.9 123.5a1.74 1.74 0 0 0 0 2.5 1.06 1.06 0 0 0 1.3-.7l.3-1.1a.85 .85 0 0 1 .7-.6 .85 .85 0 0 1 .8 .2 1.81 1.81 0 0 1-.4 2.2M199.9 135.7a1.23 1.23 0 0 1-.2-1.8 1.23 1.23 0 0 1 1.8 0 1.23 1.23 0 0 1-.1 1.8"/>
<path d="M201.2 130l.7 .9v.6l-.2 .4-.5 .1h-1.8M201.9 127.3l-2.5 1.1 2.5 1.1M199.4 147.3h2.5M199.4 154.1h2.5M199.4 158.6h2.5M199.9 158.6a1.23 1.23 0 0 1-.2-1.8 1.23 1.23 0 0 1 1.8 0 1.23 1.23 0 0 1-.1 1.8M200.8 142v1a1.3 1.3 0 0 1-1.4-1.1 1.3 1.3 0 0 1 .9-1.5 2.21 2.21 0 0 1 2.9 .9 1.33 1.33 0 0 1-.9 1.7M200.8 144.1v2.1a1.05 1.05 0 0 0 1.2-.7 1.05 1.05 0 0 0-.6-1.3 1.24 1.24 0 0 0-1.8 .3 1.24 1.24 0 0 0 .3 1.7M200.8 150.8v2.2a1.07 1.07 0 0 0 1.1-.8 1.07 1.07 0 0 0-.5-1.2 1.26 1.26 0 0 0-1.8 .2 1.26 1.26 0 0 0 .3 1.8M200.8 154.1a1.3 1.3 0 0 1 1.1 1.4M201.2 147.3l.7 1v.5l-.2 .3-.5 .3h-1.8M201.9 159.9v1.3"/>
<path d="M199.4 165.9h2.5M200.8 165.9a1.28 1.28 0 0 1 1.1 1.4M203.2 160.4h-3.1l-.5 .2-.2 .7M175.7 216.2v6l-1.7-3zM185.1 202.1l2.9-1.7 3.1 1.7zM200.4 216.2l1.7 3-1.7 3zM185.1 236.3h6l-3.1 1.7zM192.7 247.4v-1.1h1.7v1.1M192.7 250.6v-1.1h1.7v1.1M192.7 257.1v-1.1h1.7v1.1M192.7 247.9l1.7 1.1M192.7 255.1h1.7"/>
<path d="M193.1 252.3a.61 .61 0 0 1-.4-.7 .61 .61 0 0 1 .6-.5h.5a.61 .61 0 0 1 .6 .5 .61 .61 0 0 1-.4 .7M193.6 246.3v.7M193.6 249.5v.7M193.6 256v.7M194.4 252.8h-1.2a.58 .58 0 0 0-.5 .5 .58 .58 0 0 0 .5 .6h1.2M194.4 247.9l-1.7 1.1M194.4 254.6v1.1M192.7 294.8h1.7v.7a.46 .46 0 0 1-.6 .4l-.3-.4v-.7M192.7 296.5h1.7v1l-.3 .1-.4-.1-.1-1M192.7 299.3v-1.1h1.7v1.1M193 299.7l-.2 .2a.65 .65 0 0 0 .4 1l.3-.2 .3-.9 .4-.1a.74 .74 0 0 1 0 1.2M193.6 297.1l-.9 .5"/>
<path d="M193.6 298.2v.6M192.7 316.2h1.7v.7a.46 .46 0 0 1-.6 .5l-.3-.5v-.7M192.7 302.4v-1h1.7v1M192.7 315.3h1.7M192.7 303.5h1.7M192.8 311.5a1.05 1.05 0 0 1 1.6 .2 .89 .89 0 0 1-.7 .8 .89 .89 0 0 1-1-.5zM193.6 301.4v.6M194.4 313h-1.2a.58 .58 0 0 0-.5 .5 .58 .58 0 0 0 .5 .6h1.2M194.4 317.9h-1.2a.58 .58 0 0 0-.5 .6 .58 .58 0 0 0 .5 .6h1.2M194.4 302.9v1.1M194.4 314.7v1.2M194.4 319.7v1.1"/>
<path d="M192.7 320.3h1.7M193 321.2l-.3 .4 .1 .6 .2 .1 .4-.1 .4-.9 .4-.1a.74 .74 0 0 1 0 1.1M192.7 348.7v-1.1h1.7v1.1M192.7 349.2h1.7l-1.7 1.1h1.7M192.7 355.8h1.7M192.8 352.6a.91 .91 0 0 1 1-.3 .91 .91 0 0 1 .6 .8 .89 .89 0 0 1-.9 .5 .89 .89 0 0 1-.8-.8zM193.2 355.3a.63 .63 0 0 1-.5-.7 .63 .63 0 0 1 .7-.5 .77 .77 0 0 1 1 .8l-.3 .4M193.3 355.8l1.1 1.2M193.4 346.7v.4a.62 .62 0 0 1-.7-.6 .62 .62 0 0 1 .7-.6 .77 .77 0 0 1 1 .8l-.3 .4M193.6 347.6v.7M193.7 356.2l-1 .8M194.4 350.9h-1.7v1"/>
<path d="M180.7 373.6h1.7l-1.7 1.2h1.7M180.9 377a.9 .9 0 0 1 1-.2 .9 .9 0 0 1 .5 .8 .88 .88 0 0 1-1 .5 .88 .88 0 0 1-.7-.8zM181.1 379.8a.64 .64 0 0 1-.4-.7 .64 .64 0 0 1 .7-.5h.4a.63 .63 0 0 1 .6 .5 .63 .63 0 0 1-.4 .7M182.4 371.9h-1.2a.58 .58 0 0 0-.5 .5 .58 .58 0 0 0 .5 .6h1.2M182.4 375.4h-1.7v1M187.2 373.8l1.7 .6-1.7 .7M187.2 375.6h1.7v.7l-.1 .3-.4 .1-.2-.1-.1-1M187.2 377.3h1.7l-1.7 1.1h1.7M187.2 379.7h1.7l-1.7 1.2h1.7M187.2 379.1h1.7M187.8 374.1v.8M188.1 376.2l-.9 .5"/>
<path d="M188.9 371.9l-1.7 .3 1.7 .5-1.7 .4 1.7 .4M193.7 371.9h1.7v.7l-.3 .4a.46 .46 0 0 1-.6-.4v-.7M193.7 378.3v-1h1.7v1M193.7 378.8h1.7v.8l-.3 .4-.4-.2-.1-1M193.8 373.9a.83 .83 0 0 1 1-.4 .83 .83 0 0 1 .5 1 .89 .89 0 0 1-.9 .4 .89 .89 0 0 1-.7-.8zM194.6 377.3v.7M194.6 379.4l-.9 .6M195.4 375.3l-1.7 .5 1.7 .4-1.7 .4 1.7 .4M200.9 368.6h1.7a.93 .93 0 0 1-.4 1 .93 .93 0 0 1-1.1 0l-.2-.5zM200.9 374.1l1.7 .7-1.7 .6M200.9 377.7h1.7a.93 .93 0 0 1-.4 1 .93 .93 0 0 1-1.1 0l-.2-.5zM200.9 370.3h1.7"/>
<path d="M200.9 379.4h1.7M201.5 370.3l1.1 1.1M201.5 374.4v.8M201.6 372v1.5M201.9 370.7l-1 .7M202.6 375.9h-1.2a.58 .58 0 0 0-.5 .5 .58 .58 0 0 0 .5 .6h1.2M180.7 383.1v-1.1h1.7v1.1M180.7 383.5h1.7v.6a.91 .91 0 0 1-.8 .6 .91 .91 0 0 1-.9-.6zM180.7 380.3h1.7M181.3 380.3l1.1 1.1M181.6 382v.7M181.7 380.7l-1 .7"/>
<path d="M187.9 382.4v.3a.62 .62 0 0 1-.7-.6 .62 .62 0 0 1 .7-.6 .69 .69 0 0 1 .9 .3 .69 .69 0 0 1-.3 .9M193.7 383.9h1.7l-1.7 1.1h1.7M193.8 382.4a.91 .91 0 0 1 1-.3 .91 .91 0 0 1 .6 .8 .88 .88 0 0 1-1 .5 .88 .88 0 0 1-.7-.8zM201.1 380.2a.9 .9 0 0 1 1-.1 .9 .9 0 0 1 .5 .8 .89 .89 0 0 1-1 .5 .89 .89 0 0 1-.7-.9z"/>
<circle cx="200.7" cy="163.6" r="1.28"/>
</g>
<path d="M181 47.9h.9v130.6h-.9zM181 47h14.1v.9h-14.1zM194.3 47.9h.8v130.6h-.8zM181 178.5h14.1v.8h-14.1z" fill="none" stroke="#f0f" stroke-width=".25"/>
<path d="M204.5 25.7h.1" fill="none" stroke="#0f0" stroke-width=".19"/>
<path d="M197.2 40.1h1.9v3.5h-3.4v-1.4h1.5z" fill="none" stroke="#00f" stroke-width=".25"/>
<path d="M191.1 36.9h3.5v3.4h-3.5z" fill="none" stroke="#f00" stroke-width=".25"/>
<g font-size="4.9" fill="#f00">
<text x="160.3" y="131.7" transform="rotate(90 160.3 131.7)">A</text>
<text x="216.1" y="131.4" transform="rotate(90 216.1 131.4)">A</text>
<text x="21.8" y="264" transform="rotate(90 21.8 264)">for</text>
<text x="27.7" y="264" transform="rotate(90 27.7 264)">Front assy</text>
<text x="54.9" y="265" transform="rotate(90 54.9 265)">4008 108 04700 + 4008 108 04710</text>
<text x="61.4" y="265" transform="rotate(90 61.4 265)">4008 107 58470 + 4008 127 03860</text>
<text x="21.8" y="275.1" transform="rotate(90 21.8 275.1)">PT5210</text>
<text x="22.6" y="342.3" transform="rotate(90 22.6 342.3)">4008 108 5597</text>
</g>
<g font-size="4.7" fill="#0f0">
<text x="218.8" y="175" transform="rotate(90 218.8 175)">3</text>
<text x="218.7" y="274.1" transform="rotate(90 218.7 274.1)">1</text>
<text x="218.7" y="307.7" transform="rotate(90 218.7 307.7)">2</text>
</g>
<text font-size="4.5" fill="#0f0" x="80.5" y="75.9" transform="rotate(90 80.5 75.9)">4</text>
<g font-size="4.5">
<text x="52.1" y="88" transform="rotate(90 52.1 88)">eks. 3M1183</text>
<text x="57.4" y="88.4" transform="rotate(90 57.4 88.4)">Ledende tape</text>
<text x="68.4" y="88.1" transform="rotate(90 68.4 88.1)">Folie (film)</text>
<text x="73" y="88.3" transform="rotate(90 73 88.3)">Denne side er ledende</text>
<text x="84.7" y="88.1" transform="rotate(90 84.7 88.1)">eks. 3M1183</text>
<text x="90" y="88.4" transform="rotate(90 90 88.4)">Ledende tape</text>
<text x="28.4" y="124.7" transform="rotate(90 28.4 124.7)">SNIT A : A (ikke målfast)</text>
<text x="61.2" y="161.5" transform="rotate(90 61.2 161.5)">Vindue</text>
<text x="78.3" y="158.2" transform="rotate(90 78.3 158.2)">Tekst folie</text>
</g>
<g font-size="4.2">
<text x="41.4" y="88" transform="rotate(90 41.4 88)">dække lufthuller</text>
<text x="46.5" y="88" transform="rotate(90 46.5 88)">Tape må ikke</text>
</g>
<g font-size="3.5" fill="#f00">
<text x="10" y="242.9" transform="rotate(90 10 242.9)">DOC</text>
<text x="14.4" y="242.2" transform="rotate(90 14.4 242.2)">G.K./GBg</text>
<text x="10.3" y="285.1" transform="rotate(90 10.3 285.1)">96-05-21</text>
<text x="14.6" y="331.3" transform="rotate(90 14.6 331.3)">1</text>
<text x="14.6" y="345.3" transform="rotate(90 14.6 345.3)">110 - 1</text>
<text x="22.6" y="387.7" transform="rotate(90 22.6 387.7)">4 2002-10-31</text>
<text x="26.5" y="387.3" transform="rotate(90 26.5 387.3)">3 98-11-02</text>
<text x="30.6" y="387.3" transform="rotate(90 30.6 387.3)">2 97-12-08</text>
<text x="34.7" y="388.5" transform="rotate(90 34.7 388.5)">1</text>
<text x="34.7" y="393.3" transform="rotate(90 34.7 393.3)">- - -</text>
<text x="14.6" y="408.6" transform="rotate(90 14.6 408.6)">A3</text>
</g>
<g font-size="2.8" fill="#f00">
<text x="124.9" y="9.7">PROPERTY OF DK-AUDIO A/S</text>
<text x="125.6" y="13.7">ALL RIGHTS STRICLY RESERVED.</text>
</g>
<g font-size="2.1" fill="#f00">
<text x="10.9" y="336.4" transform="rotate(90 10.9 336.4)">DK-Audio A/S - Marielundvej 37D - DK-2730 Herlev</text>
<text x="14.9" y="394.6" transform="rotate(90 14.9 394.6)">KU</text>
</g>
<g font-size="1.7" fill="#f00">
<text x="14.1" y="232.9" transform="rotate(90 14.1 232.9)">NAVN</text>
<text x="15.8" y="232.9" transform="rotate(90 15.8 232.9)">NAME</text>
<text x="35.1" y="232.8" transform="rotate(90 35.1 232.8)">CLASS NO.</text>
<text x="65.8" y="232.5" transform="rotate(90 65.8 232.5)">ROUGHNESS</text>
<text x="69.8" y="233.8" transform="rotate(90 69.8 233.8)">. . R</text>
<text x="48.6" y="235.3" transform="rotate(90 48.6 235.3)">SKALA</text>
<text x="50.8" y="235.2" transform="rotate(90 50.8 235.2)">SCALE</text>
<text x="63.7" y="235" transform="rotate(90 63.7 235)">RUHED</text>
<text x="69.1" y="236.5" transform="rotate(90 69.1 236.5)">A</text>
<text x="69.8" y="238.9" transform="rotate(90 69.8 238.9)">IN MICROMETERS</text>
<text x="77.9" y="236.9" transform="rotate(90 77.9 236.9)">. .</text>
<text x="35.1" y="245.5" transform="rotate(90 35.1 245.5)">KLASSE NR.</text>
<text x="48.6" y="247.6" transform="rotate(90 48.6 247.6)">EUROP.</text>
<text x="50.8" y="248.4" transform="rotate(90 50.8 248.4)">PROJ.</text>
<text x="54.1" y="249.2" transform="rotate(90 54.1 249.2)">MM</text>
<text x="63.7" y="247.9" transform="rotate(90 63.7 247.9)">ENHED</text>
<text x="65.8" y="248.9" transform="rotate(90 65.8 248.9)">UNIT</text>
<text x="77.9" y="248.9" transform="rotate(90 77.9 248.9)">. .</text>
<text x="10" y="255.8" transform="rotate(90 10 255.8)">KONTROL</text>
<text x="11.9" y="255.8" transform="rotate(90 11.9 255.8)">CHECK</text>
<text x="39.5" y="261.8">BEHANDLING</text>
<text x="39.9" y="259.7">TREATMENT</text>
<text x="56" y="259.7">MATERIAL</text>
<text x="56" y="261.8">MATERIEL</text>
<text x="77.9" y="260" transform="rotate(90 77.9 260)">. .</text>
<text x="72.8" y="265.4" transform="rotate(90 72.8 265.4)">ISO 1302</text>
<text x="74.9" y="265.4" transform="rotate(90 74.9 265.4)">UN - D 28</text>
<text x="11" y="278.6" transform="rotate(90 11 278.6)">DAT</text>
<text x="14.1" y="278" transform="rotate(90 14.1 278)">ERST.</text>
<text x="15.8" y="278" transform="rotate(90 15.8 278)">SUPERS.</text>
<text x="68.4" y="277" transform="rotate(90 68.4 277)">M•L</text>
<text x="70.1" y="277" transform="rotate(90 70.1 277)">DIMENSION</text>
<text x="75.9" y="279.7" transform="rotate(90 75.9 279.7)">TOLERANCE HVOR INTET ANDET ER ANGIVET</text>
<text x="77.6" y="280.4" transform="rotate(90 77.6 280.4)">TOLERANCES UNLESS OTHERWISE STATED</text>
<text x="68.4" y="301.1" transform="rotate(90 68.4 301.1)">VINKEL</text>
<text x="70.1" y="301.1" transform="rotate(90 70.1 301.1)">ANGLE</text>
<text x="75.3" y="326.6" transform="rotate(90 75.3 326.6)">A</text>
<text x="14.2" y="333.8" transform="rotate(90 14.2 333.8)">BL</text>
<text x="15.9" y="333.5" transform="rotate(90 15.9 333.5)">SH</text>
<text x="14.2" y="339.1" transform="rotate(90 14.2 339.1)">BL</text>
<text x="15.9" y="338.9" transform="rotate(90 15.9 338.9)">SH</text>
<text x="71.2" y="337.7" transform="rotate(90 71.2 337.7)">A</text>
<text x="68.9" y="342.4" transform="rotate(90 68.9 342.4)">ISO 5459</text>
<text x="71" y="342.4" transform="rotate(90 71 342.4)">UN - D 1660</text>
<text x="75.3" y="342.4" transform="rotate(90 75.3 342.4)">ISO 1101</text>
<text x="77.5" y="342.4" transform="rotate(90 77.5 342.4)">UN - D 603</text>
<text x="68.4" y="356.6" transform="rotate(90 68.4 356.6)">POS</text>
<text x="70.1" y="356.3" transform="rotate(90 70.1 356.3)">ITEM</text>
<text x="50.2" y="369.6" transform="rotate(90 50.2 369.6)">ORDER NO.</text>
<text x="69.2" y="366.9" transform="rotate(90 69.2 366.9)">ASSEMBLY NO.</text>
<text x="65.2" y="375.3" transform="rotate(90 65.2 375.3)">PATTERN NO.</text>
<text x="50.2" y="384.3" transform="rotate(90 50.2 384.3)">ORDRE NR.</text>
<text x="69.2" y="384.2" transform="rotate(90 69.2 384.2)">SAMLINGS NR.</text>
<text x="65.2" y="390.8" transform="rotate(90 65.2 390.8)">MODEL NR.</text>
<text x="15" y="402.5" transform="rotate(90 15 402.5)">FORM</text>
<text x="49.2" y="403.7" transform="rotate(90 49.2 403.7)">ANTAL</text>
<text x="51.1" y="403.2" transform="rotate(90 51.1 403.2)">QUANT.</text>
<text x="68.3" y="403.7" transform="rotate(90 68.3 403.7)">ANTAL</text>
<text x="70.1" y="403.2" transform="rotate(90 70.1 403.2)">QUANT.</text>
</g>
</svg>
